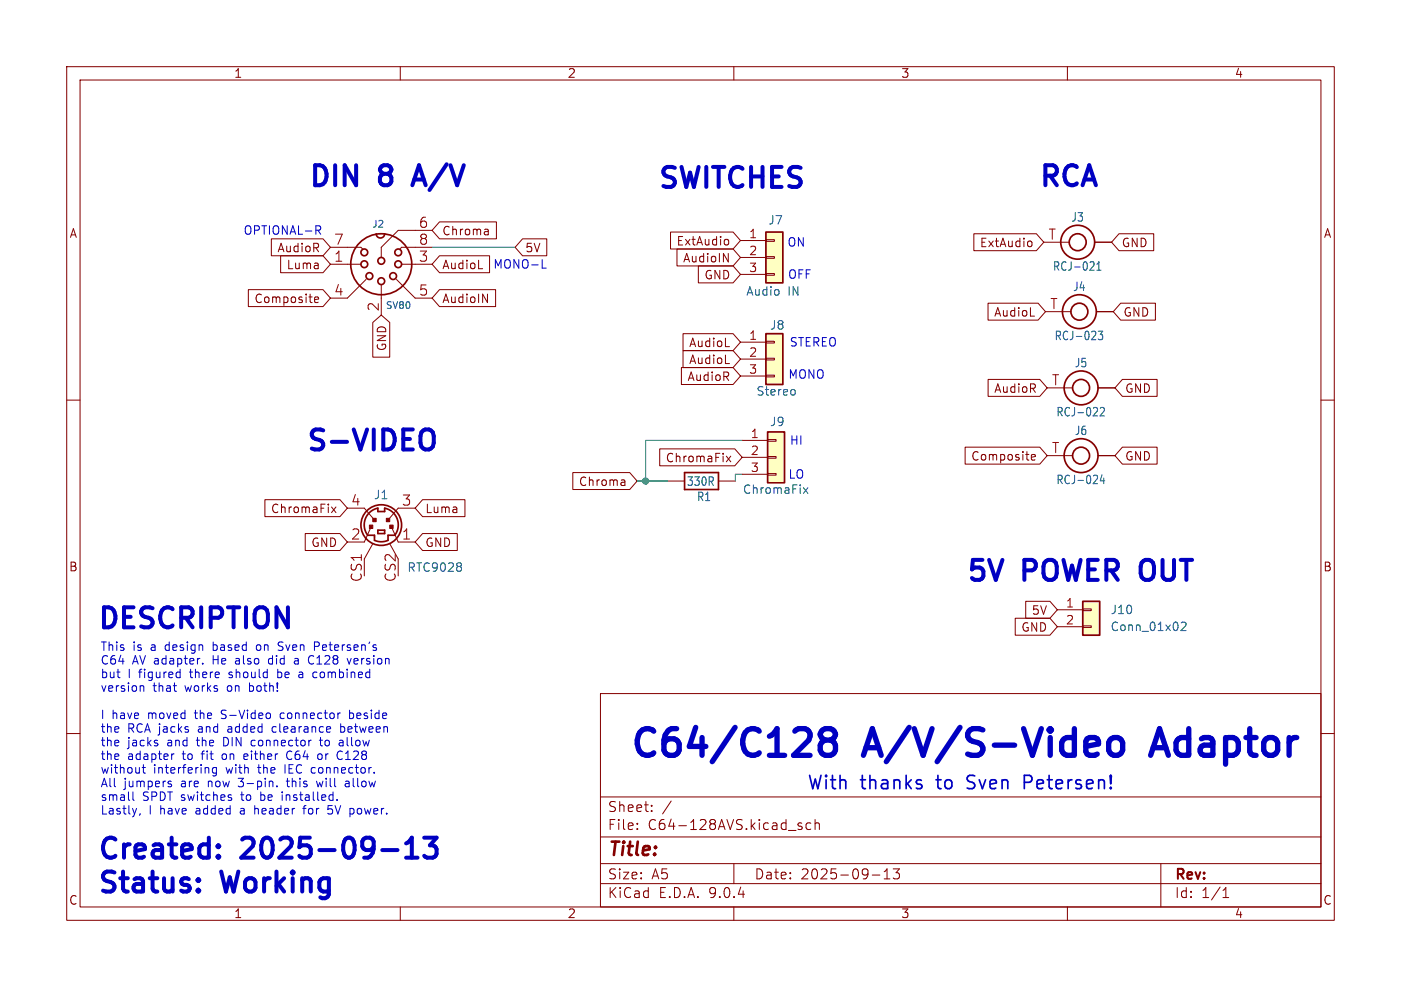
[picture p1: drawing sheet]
<svg xmlns="http://www.w3.org/2000/svg" width="210mm" height="148mm" viewBox="0 0 210 148" stroke-linecap="round" stroke-linejoin="round" font-family="sans-serif">
<g fill="none" stroke="#840000" stroke-width=".15">
<path d="M10 10h190v128h-190zM12 12h186v124h-186zM60 10v2M110 10v2M160 10v2M159.5 58.2h1.3M164.6 58.2h2.5M10 60h2M52.1 76.2h2.5l1.5 1.8M55.6 79l-1 2.3h-2.5M58.7 79l1 2.3h2.5M62.2 76.2h-2.5l-1.5 1.8"/>
<path d="M159.5 68.3h1.3M164.6 68.3h2.5M198 60h2M55.9 81.5l-1.3 2.3M58.4 81.5l1.3 2.3M10 110h2M90 104h108v32h-108zM90 119.5h108M198 110h2M60 136v2M90 132.5h108M90 129.5h108"/>
<path d="M90 125.5h108M95.5 124.2v.2M95.5 123.5v.1M97.7 121.5v.2M97.7 120.8v.1M100.6 120.1l-1.3 1.9M110 136v2M110 129.5v3M119.7 123.8l.5 .2 .1 .2-.3 .2-.4-.1M119.7 123.5h.5M121.5 123.5l-.4-.1-.3 .3v.4l.2 .2h.5M122.2 123.5a.37 .37 0 0 1 .6 .1v.8"/>
<path d="M122.2 122.9v1.5M130.8 131.2h1.1M132.5 131.8h.9M132.5 130.7l.5-.4v1.5M133.9 130.3h.9l-.5 .6a.41 .41 0 0 1 .5 .2v.4l-.1 .2-.6 .1-.2-.2M160 136v2M174 129.5v6.5M183.3 134.6h.9M183.3 133.5l.5-.4v1.5"/>
</g>
<g fill="none" stroke="#840000" stroke-width=".25">
<path d="M55.3 77l.5-.5 .8-.3v.5h1.1v-.5a2.56 2.56 0 0 1 1.5 4.1h-1v.7a2.5 2.5 0 0 1-2.1 0v-.7h-1a2.57 2.57 0 0 1 .2-3.3zM56.6 79.5h1.1v.5h-1.1z"/>
<circle cx="162.1" cy="58.2" r="2.54"/>
<circle cx="162.1" cy="58.2" r="1.27"/>
<circle cx="57.1" cy="78.7" r="3"/>
<circle cx="162.1" cy="68.3" r="2.54"/>
<circle cx="162.1" cy="68.3" r="1.27"/>
</g>
<path d="M164.9 61.2l.4-.1 .2 .4-.6 .9h.6M165.2 71.2l-.3 .9h.7M165.4 71.7v.8M69.1 84.5l.1 .1-.1 .3M69.1 85l.1 .2-.1 .4" fill="none" stroke="#006464" stroke-width=".15"/>
<g fill="#840000" stroke="#840000" stroke-width=".15">
<path d="M55.4 78.7h.5v.5h-.5z"/>
<path d="M55.9 77.7h.5v.5h-.5z"/>
<path d="M57.9 77.7h.5v.5h-.5z"/>
<path d="M58.4 78.7h.5v.5h-.5z"/>
</g>
<path d="M114.8 50h2.5v7.7h-2.5z" fill="#ffffc2"/>
<path d="M114.8 50h2.5v7.7h-2.5z" fill="none" stroke="#840000" stroke-width=".25"/>
<path d="M111 51.3h3.8M111 53.8h3.8M111 56.4h3.8M114.8 51.2h1.3v.2h-1.3zM114.8 53.7h1.3v.3h-1.3zM114.8 56.3h1.3v.2h-1.3z" fill="none" stroke="#840000" stroke-width=".15"/>
<path d="M119 58.4l.2 .2v.4l-.2 .3" fill="none" stroke="#006464" stroke-width=".15"/>
<path d="M114.8 34.8h2.5v7.6h-2.5z" fill="#ffffc2"/>
<path d="M114.8 34.8h2.5v7.6h-2.5z" fill="none" stroke="#840000" stroke-width=".25"/>
<path d="M111 36.1h3.8M111 38.6h3.8M114.8 35.9h1.3v.3h-1.3zM114.8 38.5h1.3v.2h-1.3zM111 41.1h3.8M114.8 41h1.3v.3h-1.3z" fill="none" stroke="#840000" stroke-width=".15"/>
<path d="M162.3 90.2h2.5v5.1h-2.5z" fill="#ffffc2"/>
<g fill="none" stroke="#840000" stroke-width=".25">
<path d="M162.3 90.2h2.5v5.1h-2.5z"/>
<circle cx="161.5" cy="36.3" r="2.54"/>
<circle cx="161.5" cy="36.3" r="1.27"/>
<circle cx="161.8" cy="46.7" r="2.54"/>
<circle cx="161.8" cy="46.7" r="1.27"/>
</g>
<path d="M159 36.3h1.3M164.1 36.3h2.5M159.3 46.7h1.2M164.3 46.7h2.6M158.5 91.4h3.8M158.5 94h3.8M162.3 91.3h1.3v.3h-1.3zM162.3 93.9h1.3v.2h-1.3z" fill="none" stroke="#840000" stroke-width=".15"/>
<path d="M164 39.4v.4M164.4 39.6l.3-.3v1.2M163.3 40.5h.7M164.4 40.5h.6M164.6 49.7h.7l-.4 .5 .3 .1v.5l-.1 .1h-.3l-.2-.1M177.1 93.4l.4-.1 .2 .1 .1 .3-.8 .9h.8" fill="none" stroke="#006464" stroke-width=".15"/>
<path d="M115.1 64.8h2.5v7.6h-2.5z" fill="#ffffc2"/>
<g fill="none" stroke="#840000" stroke-width=".25">
<path d="M56.4 35.1a.63 .63 0 0 0 .6 .6 .63 .63 0 0 0 .7-.6M102.6 70.9h5.1v2.5h-5.1zM115.1 64.8h2.5v7.6h-2.5z"/>
<circle cx="54.6" cy="37.8" r=".51"/>
<circle cx="54.6" cy="39.6" r=".51"/>
<circle cx="57.1" cy="39.6" r="4.6"/>
<circle cx="57.2" cy="39.1" r=".51"/>
<circle cx="59.7" cy="37.8" r=".51"/>
<circle cx="59.7" cy="39.6" r=".51"/>
<circle cx="55.4" cy="41.4" r=".51"/>
<circle cx="57.2" cy="42.2" r=".51"/>
<circle cx="58.9" cy="41.4" r=".51"/>
</g>
<g fill="none" stroke="#840000" stroke-width=".15">
<path d="M40.7 35.8h7.7l1.1 1.3-1.1 1.3h-7.7zM42.1 38.4h6.3l1.1 1.2-1.1 1.3h-6.3zM49.5 39.6h4.6M49.5 37.1h4.6l.3 .2M60.2 39.6h4.6M64.8 37.1h-4.6l-.3 .2M64.8 34.5h-5.1l-2.6 2.6v1.5M65.9 33.3h8.5v2.5h-8.5l-1.1-1.3zM65.9 38.4h7.5v2.5h-7.5l-1.1-1.3zM73 34.4l.2 .1v.7M73.2 35.2h-.4M73.2 34.7h-.4"/>
<path d="M78.3 35.8h3.7v2.6h-3.7l-1.1-1.3zM100.5 34.8h9.4l1.1 1.3-1.1 1.2h-9.4zM101.5 37.3h8.4l1.1 1.3-1.1 1.3h-8.4zM104.7 39.9h5.2l1.1 1.2-1.1 1.3h-5.2zM108.4 38l.8 1.3v-1.3M108.8 35.9l.3 .1 .1 .1v.5l-.4 .1M146 35.1h9.4l1.1 1.2-1.1 1.3h-9.4zM154.3 36.1l.3 .1 .1 .2-.1 .5-.3 .1M167.7 35.1h5.2v2.5h-5.2l-1.1-1.3zM37.2 43.4h11.2l1.1 1.3-1.1 1.3h-11.2zM47.2 45l.6-.2-.1-.2-.4-.1-.1 .2v.6h.5M54.9 41.9l-2.8 2.8h-2.6"/>
<path d="M55.9 48.4l1.2-1.2 1.3 1.2v5.2h-2.5zM57.1 42.7v4.5M59.4 41.9l2.8 2.8h2.6M65.9 43.4h8.4v2.6h-8.4l-1.1-1.3zM71.7 40.3h.6M72.3 44.1l.8 1.3v-1.3M102.1 55.1h7.8l1.1 1.3-1.1 1.3h-7.8zM102.4 52.6h7.5l1.1 1.2-1.1 1.3h-7.5zM102.4 50h7.5l1.1 1.3-1.1 1.3h-7.5zM108.7 54.5h.6M108.7 52h.6M148.1 45.5h7.5l1.1 1.2-1.1 1.3h-7.5z"/>
<path d="M148.1 56.9h7.8l1.1 1.3-1.1 1.2h-7.8zM154.5 47.4h.6M168 45.5h5.2v2.5h-5.2l-1.1-1.3zM168.2 56.9h5.2v2.5h-5.2l-1.1-1.2zM39.7 74.9h11.3l1.1 1.3-1.1 1.3h-11.3zM49.7 76l.7 .9M50.4 76l-.7 .9M63.3 74.9h6.4v2.6h-6.4l-1.1-1.3zM85.9 70.9h8.5l1.1 1.2-1.1 1.3h-8.5zM93.5 72l.2 .1v.7M93.7 72.7l-.5 .1M93.7 72.3h-.5"/>
<path d="M98.9 67.3h11.2l1.2 1.3-1.2 1.3h-11.2zM100.1 72.1h2.5M107.7 72.1h2.5M108.9 68.4l.6 .9M109.5 68.4l-.6 .9M111.3 66h3.8M111.3 68.6h3.8M111.3 71.1h3.8M115.1 65.9h1.2v.3h-1.2zM115.1 68.5h1.2v.2h-1.2zM115.1 71h1.2v.2h-1.2zM144.7 67.1h11.2l1.1 1.2-1.1 1.3h-11.2z"/>
<path d="M154.6 68.6l.6-.1-.1-.3-.3-.1-.2 .2 .1 .6h.4M168.2 67.1h5.2v2.5h-5.2l-1.1-1.3zM45.8 80h5.2l1.1 1.3-1.1 1.3h-5.2zM63.3 80h5.2v2.6h-5.2l-1.1-1.3zM152.2 92.7h5.2l1.1 1.3-1.1 1.3h-5.2zM153.8 90.2h3.6l1.1 1.2-1.1 1.3h-3.6z"/>
</g>
<path d="M120.4 73.1l.7 .9M121.1 73.1l-.7 .9" fill="none" stroke="#006464" stroke-width=".15"/>
<path d="M64.8 37.1h12.4M95.5 72.1h4.6M111.3 71.1h-1.1v1M111.3 66h-14.5v6.1" fill="none" stroke="#009600" stroke-width=".15"/>
<path d="M137.9 117.6l.3 .3-.1 .3-.2 .1M137.9 116.9l.2 .1M153.5 117.3h.8M154.3 116.3h-.8v2" fill="none" stroke="#0000c2" stroke-width=".25"/>
<g fill="none" stroke="#0000c2" stroke-width=".15">
<path d="M47.3 33.9h.5l.3 .2-.1 .4h-.7M47.6 34.5l.5 .6M81.3 40.2h.6M30.4 99.5v.1M38.6 96.7l-.2 .2v.4l.2 .2M40.4 98.8l-.2 .2v.3l.2 .2M41.7 97.5h.5M41.7 96.6l.1 .2 .4 .1M44.2 98.8h.5v.8M44.7 99l-.4 .1a.25 .25 0 0 0-.2 .2 .25 .25 0 0 0 .2 .3l.4-.1M46.5 98.4a.69 .69 0 0 0-.3 .7 .69 .69 0 0 0 .6 .5M47.7 96.3h-.6v1.2"/>
<path d="M47.7 96.9h-.6M52 98.7l.3 .9 .3-.9M19.9 118.8v1l.2 .2M21.5 114.7v1.1l.3 .1M21.5 102.9l.1 .8M25.4 117.6h.3v.2l-.2 .2h-.2M26.1 113l-.2 .1-.2 .2M27 100.4v1.2M27 101.6h-.1M32.4 115.2l-.3-.1-.3 .2v.4l.2 .2h.4M32.4 115.1v1l-.2 .3-.3-.1M34.6 119.6l.1 .2-.1 .2"/>
<path d="M34.6 119.2h.1M36.7 113l-.1 .2v.5l.1 .2M37.2 113.3l-.6 .2M37.9 111l-.3 .2v.4l.3 .2M40.5 107v.6M41 109l-.2 .2v.4l.2 .2M41.5 117.9v.1M41.6 100.4v1.2M41.6 101.6h.2M41.8 100.8h-.2M42.2 106.9l-.2 .3v.3l.2 .3M42.3 118.8v.1"/>
<path d="M42.3 119.2v.8M42.9 117.1h.5M43.1 116.7v1.2M43.2 112.7a.72 .72 0 0 0 .2 1.2M44.8 100.8h.5l.1 .8M45.4 101.1h-.4a.25 .25 0 0 0-.2 .3 .25 .25 0 0 0 .2 .2h.4M46.9 115.1l-.2 .2v.4l.2 .2M47.4 117.1l.3 .9 .2-.6M47.5 100.8h-.4l-.2 .2v.4l.1 .2h.5M47.6 113.7l.3 .2 .3-.1M47.9 111h.4M48 110.6v1.1l.3 .1"/>
<path d="M48.2 113.1l-.3-.1-.3 .3M50.5 119.9v.1M50.8 112.7l.3-.1 .2 .1M50.9 111.1h.5M50.9 111.8h.5M51.1 108.5v1.3M51.1 109.7l.3 .1M51.3 113.8l-.2 .1-.3-.1M51.4 109h-.3M51.4 111.3l-.5 .1M51.8 117.2h.5M52.3 117.4l-.4 .1a.25 .25 0 0 0-.2 .2 .25 .25 0 0 0 .2 .3l.4-.1"/>
<path d="M52.4 106.5v1.3M52.4 107.7l.4 .1M52.8 106.9l-.4 .1M56.1 115.8v.1M21 122l-.1 .3M38.2 120.8v1.3M38.4 121.2l-.2 .1M45.4 121.2h.5M45.6 120.9v1.2M49.1 122l.2 .1 .4-.1M49.2 120.8l-.1 .6 .2-.1h.4M52.9 121.3l.2 .2v.3l-.2 .2"/>
</g>
<g fill="none" stroke="#0000c2" stroke-width=".6">
<path d="M62.8 24.8l-1 3M63.7 64.4a1.01 1.01 0 0 1 1.3 1v1a1.01 1.01 0 0 1-1.3 1M29.7 133.4l.2 .2-.2 .1M29.7 133.4l-.1 .2 .1 .1M29.7 131.8v.3M29.7 133.4v.3M29.7 131.8l.2 .2-.2 .1M29.7 131.8l-.1 .2 .1 .1M32.7 128.3l.2 .2-.2 .1M32.7 128.3l-.1 .2 .1 .1M32.7 126.8v.2M32.7 128.3v.3"/>
<path d="M32.7 126.8l.2 .1-.2 .1M32.7 126.8l-.1 .1 .1 .1M57.3 127.5h2.3M60.9 128.6h1.7M60.9 126.5l.5-.5 .3-.4v3M63.6 125.6h1.8l-1 1.2a.81 .81 0 0 1 1 .5v.7l-.2 .5-.3 .1h-.9l-.4-.3"/>
</g>
<path d="M121 109.5a1.09 1.09 0 0 1 .2 1.5l-2.2 2.3h2.4M123.7 111l-.6 .4-.1 .3v.8l.1 .4 .6 .4h.8l.4-.2 .3-.6v-.8l-.3-.5-.4-.2M123.7 111a.86 .86 0 0 1-.8-.9 .86 .86 0 0 1 .8-.8h.8a.86 .86 0 0 1 .7 .8 .86 .86 0 0 1-.7 .9M123.7 111h.8M163.3 110.6h.8l.4 .2 .2 .4v.4l-1.9 .3M164.5 113.1l-.4 .2h-.8M166.4 111a1.09 1.09 0 0 1 1-.4 1.09 1.09 0 0 1 .9 .8v1.1a1.09 1.09 0 0 1-1.1 .8 1.09 1.09 0 0 1-1-.8v-1.1zM172.9 112.1h1.9M173.8 109.3l-1.3 4" fill="none" stroke="#0000c2" stroke-width=".8"/>
<circle cx="96.8" cy="72.1" r=".46" fill="#009600" stroke="#009600" stroke-width=".15"/>
<g font-size="5.6" fill="#0000c2">
<text x="94.2" y="113.8">C64/C128</text>
<text x="130.1" y="113.8">A/V/S-Video</text>
<text x="174.8" y="113.8">Adaptor</text>
</g>
<g font-size="4.2" fill="#0000c2">
<text x="45.9" y="28.8">DIN</text>
<text x="57" y="28.8">8</text>
<text x="63.3" y="28.8">A/V</text>
<text x="98.3" y="29.1">SWITCHES</text>
<text x="155.4" y="28.8">RCA</text>
<text x="45.6" y="68.4">S-VIDEO</text>
<text x="144.5" y="88">5V</text>
<text x="153.4" y="88">POWER</text>
<text x="172.2" y="88">OUT</text>
<text x="14.5" y="95.1">DESCRIPTION</text>
<text x="14.5" y="129.7">Created:</text>
<text x="36.5" y="129.7">2025-09-13</text>
<text x="14.5" y="134.7">Status:</text>
<text x="33.5" y="134.7">Working</text>
</g>
<g font-size="2.8" fill="#0000c2">
<text x="120.9" y="118.7">With</text>
<text x="129" y="118.7">thanks</text>
<text x="140.7" y="118.7">to</text>
<text x="145.5" y="118.7">Sven</text>
<text x="154.3" y="118.7">Petersen!</text>
</g>
<text font-size="2.8" fill="#840000" x="91" y="128.9">Title:</text>
<g font-size="2.1" fill="#a90000">
<text x="62.7" y="34.3">6</text>
<text x="50" y="39.4">1</text>
<text x="50" y="36.8">7</text>
<text x="62.7" y="39.4">3</text>
<text x="62.7" y="36.8">8</text>
<text x="157.1" y="36.1">T</text>
<text x="50" y="44.5">4</text>
<text x="56.9" y="46.8" transform="rotate(-90 56.9 46.8)">2</text>
<text x="62.7" y="44.5">5</text>
<text x="157.3" y="46.5">T</text>
<text x="157.6" y="57.9">T</text>
<text x="157.6" y="68.1">T</text>
<text x="52.5" y="75.9">4</text>
<text x="60.2" y="75.9">3</text>
<text x="52.5" y="81">2</text>
<text x="60.2" y="81">1</text>
<text x="54.4" y="87.4" transform="rotate(-90 54.4 87.4)">CS1</text>
<text x="59.4" y="87.4" transform="rotate(-90 59.4 87.4)">CS2</text>
</g>
<g font-size="2.1" fill="#840000">
<text x="91" y="124.7">File:</text>
<text x="91" y="122">Sheet:</text>
<text x="97.1" y="124.7">C64-128AVS.kicad_sch</text>
<text x="91" y="134.9">KiCad</text>
<text x="91" y="132.1">Size:</text>
<text x="97.7" y="132.1">A5</text>
<text x="98.7" y="134.9">E.D.A.</text>
<text x="106.3" y="134.9">9.0.4</text>
<text x="113" y="132.1">Date:</text>
<text x="120" y="132.1">2025-09-13</text>
<text x="176" y="132.3">Rev:</text>
<text x="176" y="134.9">Id:</text>
<text x="180.1" y="134.9">1/1</text>
</g>
<g font-size="1.8" fill="#840000">
<text x="35" y="11.9">1</text>
<text x="85" y="11.9">2</text>
<text x="135" y="11.9">3</text>
<text x="185" y="11.9">4</text>
<text x="10.3" y="35.9">A</text>
<text x="66.2" y="35.5">Chroma</text>
<text x="198.4" y="35.9">A</text>
<text x="41.5" y="38">AudioR</text>
<text x="42.9" y="40.6">Luma</text>
<text x="66.2" y="40.6">AudioL</text>
<text x="78.6" y="38">5V</text>
<text x="101.3" y="37">ExtAudio</text>
<text x="102.3" y="39.6">AudioIN</text>
<text x="146.8" y="37.3">ExtAudio</text>
<text x="168.1" y="37.3">GND</text>
<text x="38" y="45.7">Composite</text>
<text x="66.2" y="45.7">AudioIN</text>
<text x="105.5" y="42.1">GND</text>
<text x="148.9" y="47.7">AudioL</text>
<text x="168.3" y="47.7">GND</text>
<text x="58.1" y="52.7" transform="rotate(-90 58.1 52.7)">GND</text>
<text x="103.2" y="52.3">AudioL</text>
<text x="103" y="57.3">AudioR</text>
<text x="103.2" y="54.8">AudioL</text>
<text x="148.9" y="59.1">AudioR</text>
<text x="168.6" y="59.1">GND</text>
<text x="99.7" y="69.5">ChromaFix</text>
<text x="145.5" y="69.3">Composite</text>
<text x="168.6" y="69.3">GND</text>
<text x="40.5" y="77.2">ChromaFix</text>
<text x="63.7" y="77.2">Luma</text>
<text x="86.7" y="73.1">Chroma</text>
<text x="46.6" y="82.2">GND</text>
<text x="63.7" y="82.2">GND</text>
<text x="10.3" y="85.9">B</text>
<text x="198.3" y="85.9">B</text>
<text x="153" y="94.9">GND</text>
<text x="154.6" y="92.4">5V</text>
<text x="10.3" y="135.9">C</text>
<text x="35" y="137.9">1</text>
<text x="85" y="137.9">2</text>
<text x="135" y="137.9">3</text>
<text x="185" y="137.9">4</text>
<text x="198.3" y="135.9">C</text>
</g>
<g font-size="1.8" fill="#0000c2">
<text x="36.4" y="35.4">OPTIONAL-R</text>
<text x="73.9" y="40.5">MONO-L</text>
<text x="117.9" y="37.2">ON</text>
<text x="118" y="42">OFF</text>
<text x="118.3" y="52.2">STEREO</text>
<text x="118.1" y="57">MONO</text>
<text x="118.1" y="72">LO</text>
<text x="118.3" y="66.9">HI</text>
<text x="15" y="97.8">This</text>
<text x="15" y="99.9">C64</text>
<text x="15" y="101.9">but</text>
<text x="19.2" y="101.9">I</text>
<text x="19.8" y="99.9">AV adapter.</text>
<text x="19.9" y="97.8">is</text>
<text x="21" y="101.9">figured</text>
<text x="22.7" y="97.8">a</text>
<text x="25" y="97.8">design</text>
<text x="28.8" y="101.9">there</text>
<text x="32.2" y="99.9">He</text>
<text x="32.4" y="97.8">based</text>
<text x="34.8" y="101.9">should</text>
<text x="35.8" y="99.9">also</text>
<text x="39.1" y="97.8">on</text>
<text x="40.9" y="99.9">did</text>
<text x="42.2" y="101.9">be</text>
<text x="42.6" y="97.8">Sven</text>
<text x="47.3" y="99.9">C128</text>
<text x="48" y="101.9">combined</text>
<text x="48.2" y="97.8">Petersen's</text>
<text x="53.4" y="99.9">version</text>
<text x="15" y="104">version</text>
<text x="22.9" y="104">that</text>
<text x="27.9" y="104">works</text>
<text x="34.3" y="104">on</text>
<text x="37.8" y="104">both!</text>
<text x="15" y="108">I</text>
<text x="15" y="110.1">the</text>
<text x="15" y="112.1">the</text>
<text x="16.8" y="108">have</text>
<text x="19.1" y="110.1">RCA jacks</text>
<text x="19.1" y="112.1">jacks</text>
<text x="22.3" y="108">moved</text>
<text x="25.2" y="112.1">and</text>
<text x="29.5" y="108">the</text>
<text x="29.8" y="112.1">the</text>
<text x="30" y="110.1">and</text>
<text x="33.6" y="108">S-Video</text>
<text x="33.9" y="112.1">DIN</text>
<text x="34.6" y="110.1">added</text>
<text x="38.3" y="112.1">connector</text>
<text x="41.5" y="110.1">clearance</text>
<text x="42.7" y="108">connector</text>
<text x="48.9" y="112.1">to</text>
<text x="51.9" y="110.1">between</text>
<text x="51.9" y="112.1">allow</text>
<text x="53.2" y="108">beside</text>
<text x="15" y="114.2">the</text>
<text x="15" y="116.2">without</text>
<text x="15" y="118.3">All</text>
<text x="18.6" y="118.3">jumpers</text>
<text x="19.1" y="114.2">adapter</text>
<text x="23" y="116.2">interfering</text>
<text x="27.2" y="118.3">are</text>
<text x="27.5" y="114.2">to</text>
<text x="30.5" y="114.2">fit</text>
<text x="31.4" y="118.3">now</text>
<text x="33.8" y="114.2">on</text>
<text x="34" y="116.2">with</text>
<text x="36.2" y="118.3">3-pin.</text>
<text x="37.2" y="114.2">either</text>
<text x="39" y="116.2">the</text>
<text x="43.1" y="116.2">IEC</text>
<text x="43.7" y="118.3">this</text>
<text x="43.8" y="114.2">C64</text>
<text x="47.3" y="116.2">connector.</text>
<text x="48.4" y="118.3">will</text>
<text x="48.7" y="114.2">or</text>
<text x="51.8" y="114.2">C128</text>
<text x="52.8" y="118.3">allow</text>
<text x="15" y="120.3">small</text>
<text x="15" y="122.4">Lastly,</text>
<text x="21.4" y="120.3">SPDT switches</text>
<text x="22.3" y="122.4">I</text>
<text x="24.1" y="122.4">have</text>
<text x="29.6" y="122.4">added</text>
<text x="36.5" y="120.3">to</text>
<text x="36.5" y="122.4">a</text>
<text x="38.8" y="122.4">header</text>
<text x="39.5" y="120.3">be</text>
<text x="42.9" y="120.3">installed.</text>
<text x="46.4" y="122.4">for</text>
<text x="50.2" y="122.4">5V</text>
<text x="53.7" y="122.4">power.</text>
</g>
<g font-size="1.8" fill="#a90000">
<text x="112.2" y="35.8">1</text>
<text x="112.2" y="38.4">2</text>
<text x="112.2" y="40.9">3</text>
<text x="112.2" y="51.1">1</text>
<text x="112.2" y="53.6">2</text>
<text x="112.2" y="56.1">3</text>
<text x="112.5" y="65.8">1</text>
<text x="112.5" y="68.3">2</text>
<text x="112.5" y="70.9">3</text>
<text x="159.7" y="91.2">1</text>
<text x="159.7" y="93.7">2</text>
</g>
<g font-size="1.8" fill="#006464">
<text x="115.1" y="33.9">J7</text>
<text x="160.5" y="33.4">J3</text>
<text x="157.7" y="40.8">RCJ-021</text>
<text x="111.8" y="44.6">Audio</text>
<text x="118.1" y="44.6">IN</text>
<text x="160.8" y="43.9">J4</text>
<text x="115.3" y="49.6">J8</text>
<text x="158" y="51.2">RCJ-023</text>
<text x="113.3" y="59.5">Stereo</text>
<text x="161" y="55.3">J5</text>
<text x="115.3" y="64.1">J9</text>
<text x="158.2" y="62.7">RCJ-022</text>
<text x="161" y="65.4">J6</text>
<text x="56" y="75.1">J1</text>
<text x="102.8" y="73.1">330R</text>
<text x="104.4" y="75.4">R1</text>
<text x="111.3" y="74.3">ChromaFix</text>
<text x="158.2" y="72.8">RCJ-024</text>
<text x="61" y="86">RTC9028</text>
<text x="166.4" y="94.8">Conn_01x02</text>
<text x="166.4" y="92.3">J10</text>
</g>
<g font-size="1.4" fill="#006464">
<text x="55.7" y="34.3">J2</text>
<text x="57.7" y="46.5">SV80</text>
</g>
</svg>
